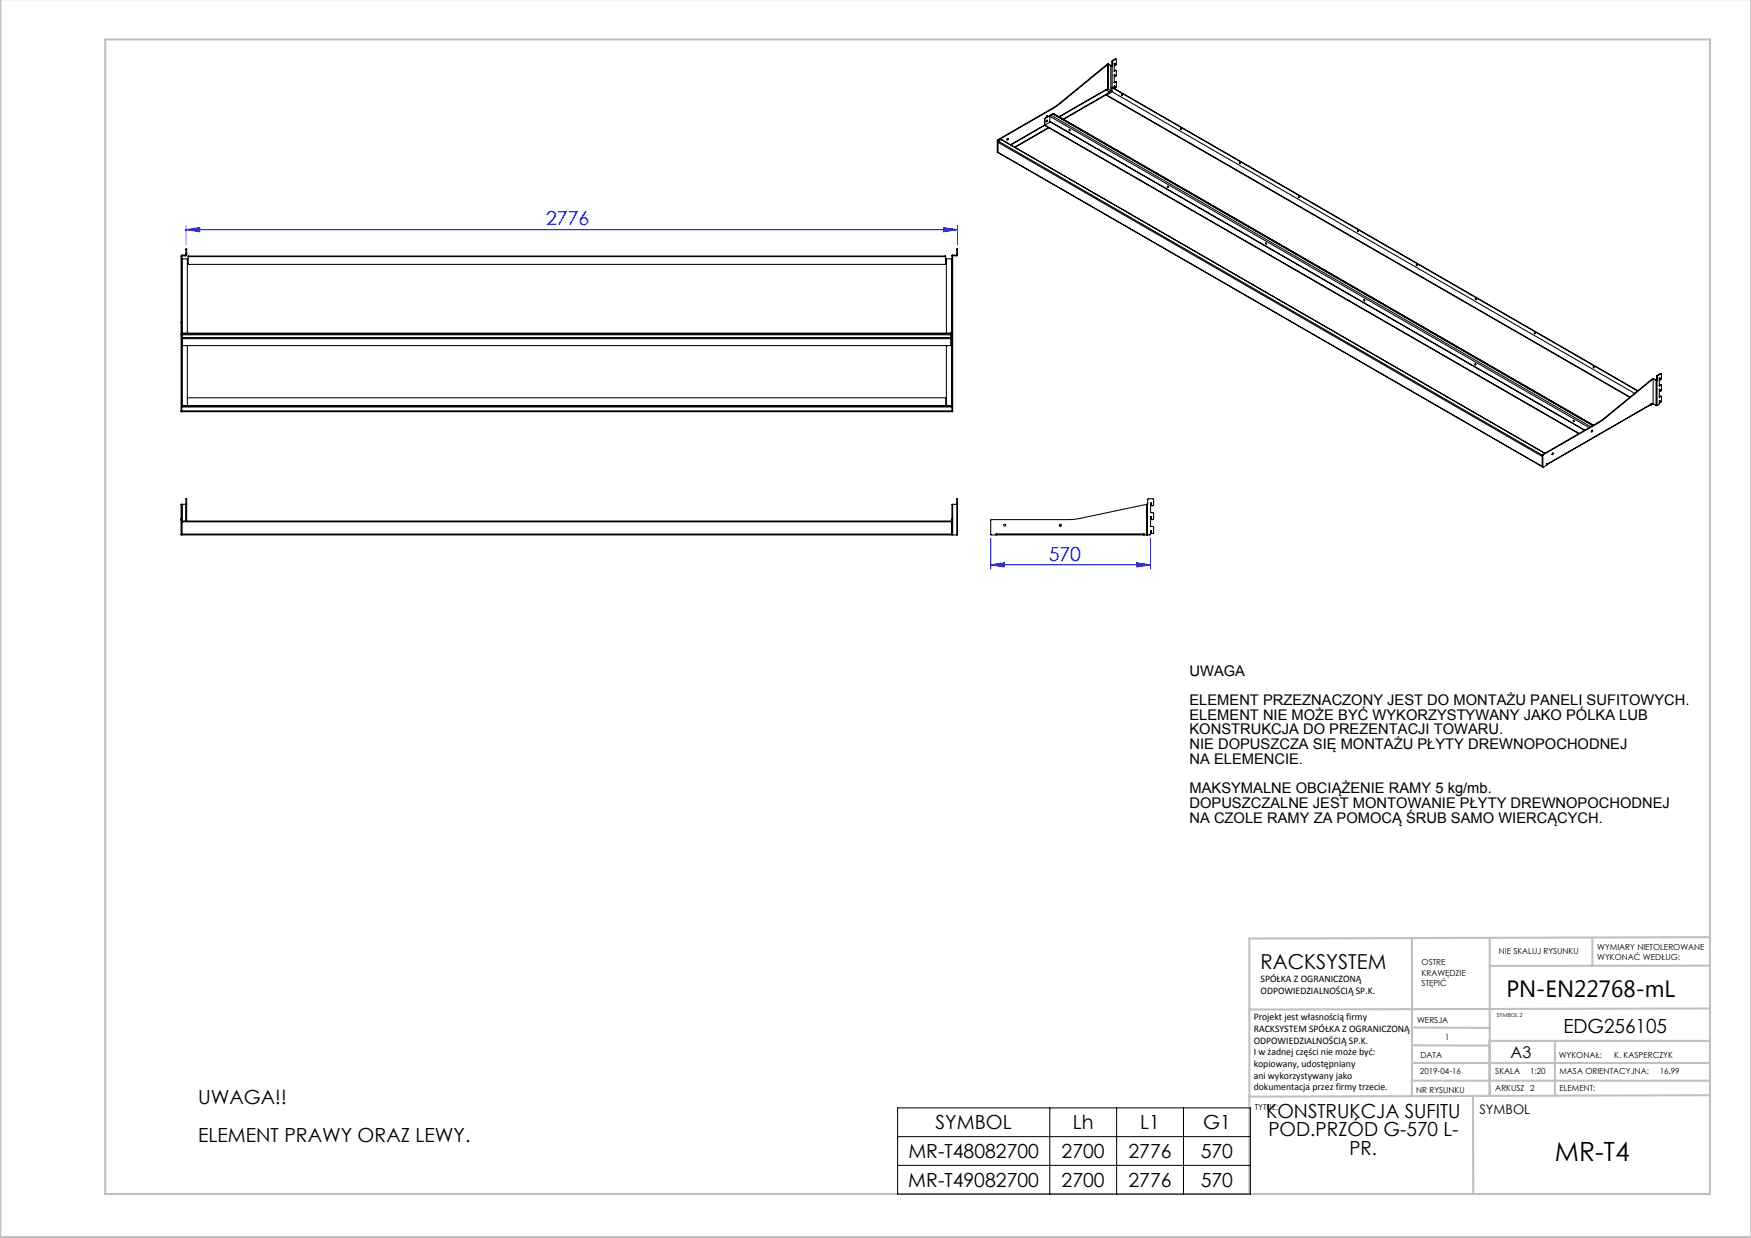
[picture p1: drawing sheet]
<svg xmlns="http://www.w3.org/2000/svg" width="420mm" height="297mm" viewBox="0 0 420 297" stroke-linecap="round" stroke-linejoin="round" font-family="sans-serif">
<path d="M44.6 55.1l3.3-.5v1zM44.6 54.1v4.6M44.6 55.1h185.1M226.4 54.6l3.3 .5-3.3 .5zM229.7 54.1v4.6M237.6 135.5l3.3-.5v1zM237.6 129.2v7.3M237.6 135.5h38.4M272.7 135l3.3 .5-3.3 .5zM276 129.1v7.4" fill="none" stroke="#00f" stroke-width=".24"/>
<g fill="none" stroke="#c0c0c0" stroke-width=".5">
<path d="M.1 -.1v296.9h419.9M25.2 9.5h385v276.9h-385zM338.7 225.2v37.8M357.3 225v37.9v-13.2M382 225.4v6.3M410.1 224.8l-110.4 .4v61.2M410.1 231.7h-52.8M338.7 259.3h71.5M338.7 255h71.5M338.7 250.8l18.6 .1M338.7 246.5l18.6 .1M357.3 249.7h52.9"/>
<path d="M373 249.7v13.2M410.1 241.9l-110.4 .3M353.3 262.9l.1 23.5M410.2 262.7l-110.5 .4"/>
</g>
<path d="M215.3 265.8h84.6v20.7h-84.6zM215.3 272.7h84.6M215.3 279.6h84.6M251.8 265.8v20.7M267.8 265.8v20.7M283.9 265.8v20.7" fill="none" stroke="#000" stroke-width=".24"/>
<g fill="#00f">
<path d="M272.7 135l3.3 .5-3.3 .5zM237.6 135.5l3.3-.5v1z"/>
<path d="M226.4 54.6l3.3 .5-3.3 .5zM44.6 55.1l3.3-.5v1z"/>
</g>
<g fill="none" stroke="#000" stroke-width=".25">
<path d="M265.6 15.4l.1 .1M265.6 15.4l-11.3 9.3M265.7 15.5l-11.3 9.2M265.7 15.5v5.9M265.8 15.4l-.1 .1M265.8 15.4l.6 .4M265.8 15.4v6M265.9 15.4h-.3M265.9 15.4l.7 .3M265.9 15.4h-.1M266.4 15.8h.4M266.4 15.8v6"/>
<path d="M266.6 15.7h.1M266.6 15.7l-.2 .1M266.6 15.7l.2 .1M266.7 14.7v1M266.7 14.7l.1 .1M266.7 15.7l.1 .1M266.7 15.7h-.1M266.8 15.8v5.3M266.8 14.5l-.1 .2M266.8 14.5l.1 .1M266.8 15.8h.1M266.8 14.8v1"/>
<path d="M266.9 14.6l-.1 .2M267.3 17.1h.1M267.3 19.8h.1M267.3 15.2h.1v.1M267.3 15.2v1.9M267.3 15.2l.1 .1M267.3 15.2v.4M267.3 15.6h.1M267.3 18.3l.1 .1M267.3 15.6l.2 .1M267.3 18.3h.1M267.4 15.3v.3"/>
<path d="M267.4 18v-.1l-.1 .1v1.8M267.4 18v.4M267.4 18h-.1v.3M267.5 14.1l.2 .1M267.5 16.9h.2M267.5 19.6h.2M267.5 14.1l.1 .1M267.5 14.1l-.7 .4M267.5 16.9h.1M267.5 16.9l-.2 .1M267.5 19.6h.1M267.5 19.6l-.2 .1"/>
<path d="M267.6 14.2l.2 .1v1.1l-.4 .2M267.6 16.9l.2 .1v1.1l-.4 .3M267.6 19.6l.2 .1v1.1l-.4 .3M267.6 16.9l-.3 .2M267.6 19.6l-.3 .2M267.6 14.2l-.7 .4M239.2 36.5l130.8 75.5M239.2 33.7l.1 .1M239.2 33.7v2.8M239.3 33.6l-.1 .1M239.3 33.6h.1M239.3 33.8l.1 2.8-.2-.1"/>
<path d="M239.4 36.6l130.6 75.3M239.4 33.6l-.1 .2M239.5 33.9l-.2 .2 130.7 75.4M239.5 33.9l130.6 75.4M240.1 33.5l130.5 75.2M240.1 33.5l-.6 .4M240.1 33.5l130.4 75.3M241.7 33.2l-.2 .3M250.5 28.4l.1 .1M250.5 28.4v1.6l-8.1 4.7M250.6 30.1l128.1 73.9M250.6 28.5v1.6"/>
<path d="M250.6 30.1l-8.1 4.7M251.2 28.8l-.2 .4M251.2 27.8l-.2 .3M251.2 28v-.2l-.2 .4M251.5 30.6l-8.1 4.7M251.6 30.7l-8.1 4.7M251.8 29.1l128.3 74.1M251.8 27.9v1.2M251.8 27.9l129.4 74.7M251.8 27.8l-1.2 .7M251.9 29.3l-1.3 .7 128.2 74M252 27.6l-1.5 .8"/>
<path d="M252 27.6l-.2 .3M252 27.6l129.6 74.8M252.4 26l.1 .1M252.4 26l-13.1 7.6M252.5 27.3l129.6 74.8M252.5 27.3l-.5 .3M252.5 27.3l129.5 74.8M252.5 26.1l-13.1 7.5M252.8 27.3h.1M252.8 27.3l129.4 74.7M252.8 27.3h-.3M254.3 24.7l-1.9 1.3"/>
<path d="M254.3 24.7h.1M254.4 24.7l-1.9 1.4M256.4 31.1l.2 .3zM256.5 31.1l.1 .2M256.5 31.2h.1M265.3 21.5v.1M265.3 21.5l-11.3 6.5M265.3 21.6l.9 .5M265.3 21.6l-11.2 6.4M265.5 22.9h.1M265.5 22.8v.1M265.5 22.8l125.5 72.5"/>
<path d="M265.5 22.9l125.4 72.4M265.7 21.4h.1M265.7 21.4l-.3 .2M265.8 21.4l.6 .4M266.2 22.1l-11.2 6.5M266.2 22.1l-11.1 6.5M266.4 21.8h.3M266.7 22l-1.2 .8M266.7 22l125.4 72.4M266.8 21.1l-.1 .9M266.8 21.1l126 72.7M266.9 21l-.2 .1"/>
<path d="M266.9 21l-.1 .1M266.9 21l126 72.7M267.3 20.7l.1-.1v.2M267.3 20.7v.5M267.3 20.7l.1 .1M267.3 20.7v.3M267.3 21l.2 .1M267.3 21l.1 .1M267.4 20.8v.3M269 22.7l.1 .2zM269.1 22.7l.1 .2M283.2 30.9l.1 .2z"/>
<path d="M283.2 30.9l.1 .1M297.3 39l.1 .3zM297.4 39l.1 .2M44.6 59.9v-.2h.2v.2M44.6 59.9v1M44.6 59.9h.2M44.8 59.9v1M229.5 59.9v-.2h.2v.2M229.5 59.9v1.1M229.5 59.9h.2M229.7 59.9v1.1M280 44.7l.2 .3z"/>
<path d="M280.1 44.7l.1 .2M280.1 44.8h.1M303.6 58.3l.1 .3zM303.7 58.3l.1 .2M303.7 58.4h.1M311.4 47.2l.2 .2zM311.5 47.2l.1 .2M325.6 55.4l.1 .2zM325.6 55.4l.1 .1M43.4 77.4v2.8M43.4 61.4v16M43.4 61.4h.2"/>
<path d="M43.4 77.4h.2M43.6 77.4v2.8M43.6 62.1h.1M43.6 61.4v16M43.6 79.9h184.6v3h-184.6M43.7 61.4h-.1M43.7 61.2l-.3 .2M43.7 61.2v.2M43.7 62.1v17.8M43.7 62.1h1.2v17.8M43.7 61.2h.8M43.7 61.4h.8"/>
<path d="M43.7 79.9v.4M44.5 61.2v.2M44.6 60.9v.2M44.6 61.1l-.1 .1M44.6 61.1h.1M44.6 61.1h.2M44.6 60.9h.2M44.8 60.9v.2M44.8 61.1l-.3 .3M44.8 61.1h.1M45.1 61.6h.2M45.3 61.4h-.2v1.9l.2 .1h181.4l.1-.1v-1.9h-.1"/>
<path d="M45.3 61.4v.2M45.3 61.6h181.4M45.3 61.4h181.4M226.7 61.6h.1M226.7 61.4v.2M228.1 79.9v.4M228.3 62.1h.1M228.3 62.1v35.3M228.3 62.1h-1.3v17.8M228.3 77.4v2.8M228.3 61.4v16M228.3 61.4h1.2"/>
<path d="M228.3 77.4h.2M228.5 61.2l-.2 .2M228.5 77.4v2.8M228.5 61.2v16.2M228.5 61.2h1.2M229.5 61v.1M229.5 61.1v.3M229.5 61h.2M229.5 61.1h.2M229.7 61v.1M229.7 61.2l-.2 .2M229.7 61.1v.1"/>
<path d="M327.2 71.9l.1 .3zM327.2 71.9l.2 .2M327.2 72h.1M339.7 63.5l.2 .2zM339.8 63.5l.1 .2M353.9 71.7l.1 .2zM353.9 71.7l.1 .2M368 79.8l.1 .3zM368.1 79.9l.1 .1M43.4 98.6v.2h185.1v-.2M43.4 80.2v18.4M43.4 80.2h.2"/>
<path d="M43.4 98.6h.2M43.6 98.6v.2M43.6 97.4h.1M43.6 80.2v18.4M43.6 97.4h184.7M43.6 97.6h184.7M43.6 98.6h184.7M43.7 82.9v14.5M43.7 97.4h1.2M43.7 81v1.9M43.7 80.3h184.4M43.7 81h184.4"/>
<path d="M43.7 80.3v.7M43.7 81.3h184.4M43.7 80.1h184.4M44.9 95.4h182v2M44.9 82.9v14.5M44.9 97.3h182M227 82.9v14.5h1.3M228.1 81v1.9M228.1 80.3v.7M228.3 97.4h.1M228.3 98.6v.2M228.3 80.2v18.4"/>
<path d="M228.3 80.2h.2M228.3 98.6h.2M228.5 80.2v18.4M353.8 87.3l.2 .3zM353.9 87.3l.1 .2M353.9 87.4h.1M382.1 88l.2 .2zM382.2 88l.1 .2M396 97.1l-25 14.4 .1-.1M396 97.1h.1M396 97v.1M396 97l.1 .1"/>
<path d="M396 97l-25 14.3M396.4 90.8h.2M396.4 90.8l.8 .5M396.4 90.8l-11.3 9.3M396.5 90.9l-11.3 9.3M396.5 90.9v6M396.5 96.9l-.4 .2M396.5 96.9l.7 .4M396.6 90.8l.9 .5M396.6 90.8l-.1 .1M397.2 91.3h.3M397.2 97.3h.3"/>
<path d="M397.2 91.3v6M397.4 90.2l.1 .1M397.4 91.2l.1 .1M397.4 90.2v1M397.4 91.2l-.2 .1M397.5 91.3v6M397.5 90.1l-.1 .1M397.5 90.1h.1M397.5 91.3h.1M397.5 90.3v1M397.6 90.1l-.1 .2M398 92.6h.1"/>
<path d="M398 95.3h.1M398 90.7l.1 .1M398 90.7h.1M398 93.4h.1M398 96.1v.1M398 90.7l.1 .3M398 93.4l.1 .1M398 93.4l.1 .4M398 96.2h.1M398 96.2l.1 .3M398.1 91v.1M398.1 91l.1 .1"/>
<path d="M398.1 96.5l.1 .1M398.1 93.8h.1M398.1 96.5h.1M398.1 93.8l.1 .1M398.1 96.2v-.1l-.1 .1-.1 .8-.4 .3M398.1 90.8v-.2l-.1 .1v1.9M398.1 93.5v-.1h-.1v1.9M398.1 93.5l.1 .3M398.1 96.2l.1 .3M398.3 89.6l.2 .1M398.3 92.3l.2 .1M398.3 95.1h.2"/>
<path d="M398.3 92.3l.1 .1M398.3 89.6l.1 .1M398.3 89.6l-.8 .5M398.3 92.3l-.3 .2M398.3 95.1h.1M398.3 95.1l-.3 .1M398.4 89.7h.1v1.1l-.3 .3-.1-.3M398.4 92.4l.1 .1v1.1l-.3 .2M398.4 95.1l.1 .1v1.1l-.3 .2M398.4 92.4l-.3 .2M398.4 95.1l-.3 .2M398.4 89.7l-.8 .4"/>
<path d="M44.6 119.8v-.1l.2 .1M44.6 119.8h.2M44.6 119.8v1.2M44.8 119.8v5.2M229.5 119.8v-.1l.2 .1M229.5 119.8v8.5M229.5 119.8h.2M229.7 119.8v8.5h-.2M370 112l.1 .1M370 112h.1M370 109v3M370 109l.2 .1"/>
<path d="M370.1 109.3v2.7M370.2 109.1l-.1 .2M371 111.3v.3l-.9 .4M371 111.3l.1 .1M371.1 111.3v.1M372.5 108.7l-.2 .3M377.4 100.9l.1 .3zM377.4 100.9l.2 .2M377.4 101h.1M381.9 103.2l-.2 .4M381.9 103.3l-.2 .1M383.1 101.5l.1 .1"/>
<path d="M383.1 101.5l-13.1 7.5M383.2 101.6l-13 7.5M385.1 100.1l-2 1.4M385.1 100.1l.1 .1M385.2 100.2l-2 1.4M43.4 124.7v.1M43.4 128.2v.1h186.1M43.4 124.4v.3M43.4 128.2h.2M43.4 124.8h.2M43.4 124.7h.2M43.4 124.4h.2"/>
<path d="M43.4 121h.2M43.4 121v3.4M43.4 124.8v3.4M43.6 124.7v.1M43.6 128.2v.1M43.6 124.4v.3M43.6 125h184.7M43.6 125.2h184.7M43.6 128.1h184.7M43.6 121v3.4M43.6 124.8v3.4M43.7 121h-.3"/>
<path d="M43.7 121h-.1M43.7 121h.8M43.7 121v4M44.5 121h.3M44.5 121v4M228.3 128.2v.1M228.3 124.7v.1M228.3 124.4v.3M228.3 124.8v3.4M228.3 128.2h.2M228.3 124.8h.2M228.3 124.7h.2"/>
<path d="M228.3 124.4h.2M228.5 128.2v.1M228.5 124.7v.1M228.5 124.4v.3M228.5 121v3.4M228.5 124.8v3.4M229.7 121h-1.4v3.4M239 128.2v.1M239 128.1v.1M239 128.2h.1M239 128.1v.2M239 128.3h36"/>
<path d="M239 128.1h35.3M254.1 126.2h.4M274.3 128.1v.2M274.3 128.2h.1M274.3 128.1l.1 .2M275 128.3h.2M275 121h.2M275 121l-17.4 3.6-19.9 .1v3.5l1.3 .1v-.2M275 121v7.3M275.2 121l.1-1.3h1.4v1.6h-.4l-.1-.6h-.2v2.2l.6 .1 .1 .2v1.4h-.4l-.1-.6h-.2v2.3l.7 .1v1.4l-.4 .2-.1-.7h-.2l-.1 .9-.7 .1M275.2 121v7.3"/>
<circle cx="241.7" cy="33.5" r=".2"/>
<circle cx="251.1" cy="29" r=".19"/>
<circle cx="372.4" cy="108.9" r=".2"/>
<circle cx="381.9" cy="103.5" r=".2"/>
<circle cx="241" cy="126" r=".23"/>
<circle cx="254.3" cy="126" r=".23"/>
</g>
<text font-size="6.3" x="372.9" y="278.5">MR-T4</text>
<text font-size="5.6" x="361.3" y="239.1">PN-EN22768-mL</text>
<text font-size="4.9" x="302.4" y="232.4">RACKSYSTEM</text>
<g font-size="4.7" fill="#00f">
<text x="131" y="54.1">2776</text>
<text x="251.6" y="134.5">570</text>
</g>
<g font-size="4.7">
<text x="375" y="247.8">EDG256105</text>
<text x="47.5" y="264.9">UWAGA!!</text>
<text x="303.7" y="268.1">KONSTRUKCJA SUFITU</text>
<text x="47.5" y="273.9">ELEMENT PRAWY ORAZ LEWY.</text>
<text x="224.4" y="270.9">SYMBOL</text>
<text x="257.3" y="270.9">Lh</text>
<text x="273.5" y="270.9">L1</text>
<text x="288.6" y="270.9">G1</text>
<text x="304.2" y="272.6">POD.PRZÓD G-570 L-</text>
<text x="217.9" y="277.8">MR-T48082700</text>
<text x="254.6" y="277.8">2700</text>
<text x="270.7" y="277.8">2776</text>
<text x="288" y="277.8">570</text>
<text x="323.7" y="277.1">PR.</text>
<text x="217.9" y="284.7">MR-T49082700</text>
<text x="254.6" y="284.7">2700</text>
<text x="270.7" y="284.7">2776</text>
<text x="288" y="284.7">570</text>
</g>
<text font-size="3.9" x="362.3" y="253.8">A3</text>
<g font-size="3.5">
<text x="285.3" y="162.1">UWAGA</text>
<text x="285.3" y="169.1">ELEMENT PRZEZNACZONY JEST DO MONTAŻU PANELI SUFITOWYCH.</text>
<text x="285.3" y="172.7">ELEMENT NIE MOŻE BYĆ WYKORZYSTYWANY JAKO PÓLKA LUB</text>
<text x="285.3" y="176.2">KONSTRUKCJA DO PREZENTACJI TOWARU.</text>
<text x="285.3" y="179.7">NIE DOPUSZCZA SIĘ MONTAŻU PŁYTY DREWNOPOCHODNEJ</text>
<text x="285.3" y="183.2">NA ELEMENCIE.</text>
<text x="285.3" y="190.3">MAKSYMALNE OBCIĄŻENIE RAMY 5 kg/mb.</text>
<text x="285.3" y="193.8">DOPUSZCZALNE JEST MONTOWANIE PŁYTY DREWNOPOCHODNEJ</text>
<text x="285.3" y="197.4">NA CZOLE RAMY ZA POMOCĄ ŚRUB SAMO WIERCĄCYCH.</text>
</g>
<text font-size="3.2" x="354.9" y="267.2">SYMBOL</text>
<g font-size="2.4">
<text x="302.4" y="235.6">SPÓŁKA Z OGRANICZONĄ</text>
<text x="302.4" y="238.4">ODPOWIEDZIALNOŚCIĄ SP.K.</text>
<text x="300.7" y="244.7">Projekt jest własnością firmy</text>
<text x="300.7" y="247.5">RACKSYSTEM SPÓŁKA Z OGRANICZONĄ</text>
<text x="300.7" y="250.3">ODPOWIEDZIALNOŚCIĄ SP.K.</text>
<text x="300.7" y="253.1">I w żadnej części nie może być:</text>
<text x="300.7" y="256">kopiowany, udostępniany</text>
<text x="300.7" y="258.8">ani wykorzystywany jako</text>
<text x="300.7" y="261.6">dokumentacja przez firmy trzecie.</text>
</g>
<g font-size="2">
<text x="383.1" y="227.9">WYMIARY NIETOLEROWANE</text>
<text x="341" y="231.6">OSTRE</text>
<text x="359.5" y="228.9">NIE SKALUJ RYSUNKU</text>
<text x="383.1" y="230.4">WYKONAĆ WEDŁUG:</text>
<text x="341" y="234.1">KRAWĘDZIE</text>
<text x="341" y="236.6">STĘPIĆ</text>
<text x="339.9" y="245.4">WERSJA</text>
<text x="346.6" y="249.5">1</text>
<text x="340.6" y="257.7">2019-04-16</text>
<text x="340.7" y="253.8">DATA</text>
<text x="358.7" y="257.7">SKALA</text>
<text x="367" y="257.7">1:20</text>
<text x="373.9" y="253.8">WYKONAŁ:</text>
<text x="374.1" y="257.7">MASA ORIENTACYJNA:</text>
<text x="387.2" y="253.8">K. KASPERCZYK</text>
<text x="398.1" y="257.7">16.99</text>
<text x="339.7" y="262.3">NR RYSUNKU</text>
<text x="358.7" y="261.7">ARKUSZ 2</text>
<text x="374.1" y="261.7">ELEMENT:</text>
<text x="301" y="266.4">TYTUŁ:</text>
</g>
<text font-size="1.3" x="359" y="244">SYMBOL 2</text>
</svg>
